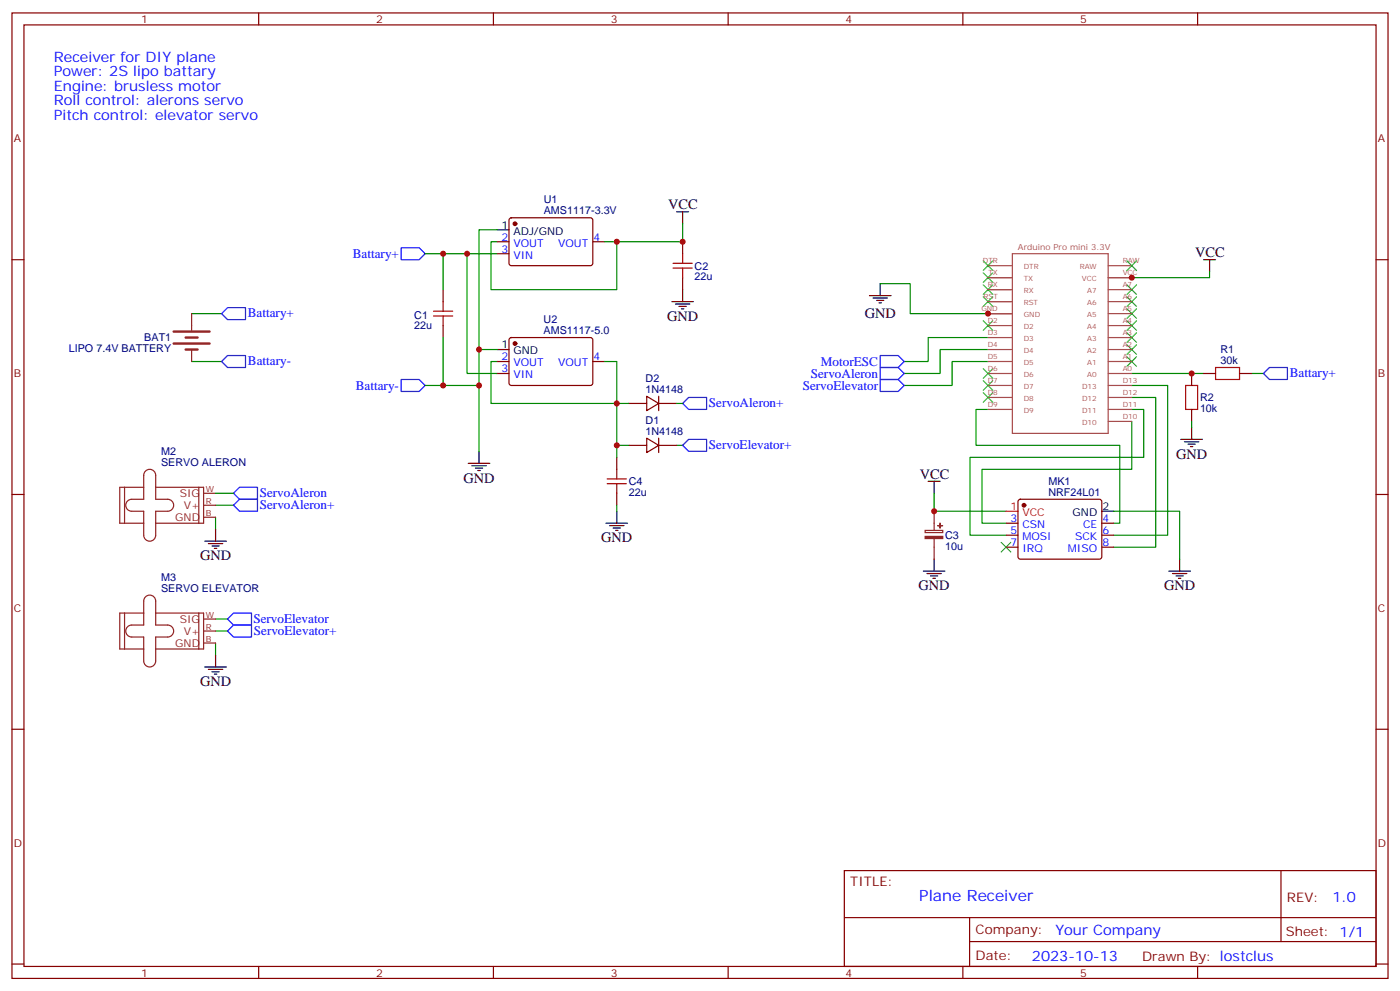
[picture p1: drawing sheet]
<svg xmlns="http://www.w3.org/2000/svg" width="412mm" height="292mm" viewBox="0 0 412 292" stroke-linecap="round" stroke-linejoin="round" font-family="sans-serif">
<g fill="none" stroke="#870000" stroke-width=".35">
<path d="M3.5 3.8h405.4v284.3h-405.4zM7.1 7.3h398.2v277.3h-398.2zM76.2 3.8v3.5M145.3 3.8v3.5M214.5 3.8v3.5M283.6 3.8v3.5M352.8 3.8v3.5M3.5 76.5h3.6M146.4 71.2h3.5M146.4 74.7h3.5M150.2 64.3l.4-.2 23.6 .1 .4 .6v13l-.7 .4h-23.5l-.5-.7v-12.7zM174.6 71.2h3.6"/>
<path d="M201.1 71.2v3.5M405.3 76.5h3.6M130.5 85.3v3.5M130.5 95.9v3.5M150.2 99.6l.4-.2 23.6 .1 .4 .6v13l-.7 .4h-23.5l-.5-.7v-12.7zM201.1 81.8v3.5M146.4 110h3.5M146.4 106.5h3.5M174.6 106.5h3.6M185.2 118.8h5.3M190.5 116.7l3.5 2.1-3.5 2.1zM194 116.7v4.2"/>
<path d="M194 118.8h5.3M351 110v3.5M354.5 110h3.6M365.1 110h3.6M181.7 134.7v3.5M185.2 131.2h5.3M190.5 129l3.5 2.2-3.5 2.1zM194 129v4.3M194 131.2h5.3M351 120.6v3.5M3.5 145.6h3.6M181.7 145.3v3.5"/>
<path d="M296.3 154.1h3.6M296.3 157.6h3.6M300.1 147.2l.5-.2h23.2l.5 .2 .3 .5-.1 16.5-.7 .5-23.5-.1-.4-.6v-16.3zM324.6 154.1h3.5M324.6 157.6h3.5M405.3 145.6h3.6M296.3 161.1h3.6M324.6 161.1h3.5M3.5 214.8h3.6M405.3 214.8h3.6M248.7 256.4h156.6v28.2h-156.6zM377.3 256.4v20.9"/>
<path d="M248.7 270.2h156.5M285.6 277.3h119.6M285.6 270.2v14.2M3.5 283.9h3.6M76.2 284.6v3.5M145.3 284.6v3.5M214.5 284.6v3.5M283.6 284.6v3.5M352.8 284.6v3.5M405.3 283.9h3.6"/>
</g>
<g fill="none" stroke="#008700" stroke-width=".35">
<path d="M125.2 74.7h12.4v35.3h8.8M130.5 74.7v10.6M137.6 74.7h8.8M146.4 67.7h-5.3v65.2M146.4 71.2h-1.8v14.1h37.1v-14.1M201.1 65.9v5.3h-22.9M56.4 92.4h8.9M130.5 99.4v14.1M259.3 83.5h8.8v8.9h22.9M291 99.4h-17.6v7.1h-7.1M356.3 80v1.8h-22.9M56.4 106.5h8.9"/>
<path d="M125.2 113.5h15.9M141.1 102.9h5.3M146.4 106.5h-1.8v12.3h40.6M178.2 106.5h3.5v24.7h3.5M199.3 118.8h1.8M291 106.5h-10.5v7h-14.2M291 102.9h-14.1v7.1h-10.6M333.4 110h21.1M333.4 117.1h7v44h-12.3M333.4 113.5h10.6v44.1h-15.9M368.7 110h3.5M181.7 131.2v3.5"/>
<path d="M199.3 131.2h1.8M291 120.6h-3.5v10.6h42.3v22.9h-1.7M333.4 124.1v14.1h-44.1v15.9h7M333.4 120.6h3.5v14.1h-51.1v22.9h10.5M351 124.1v1.8M63.5 148.8h5.3M63.5 152.3v3.6M63.5 145.3h5.3M181.7 148.8v1.8M275.2 145.3v5.3h21.1M328.1 150.6h19.4v14.1M63.5 182.3h3.5"/>
<path d="M63.5 185.8h3.5M63.5 189.4v3.5"/>
</g>
<g fill="none" stroke="#a10000" stroke-width=".35">
<path d="M198.3 79h5.6M198.3 77.5h5.6M201.1 74.7v2.8M201.1 79v2.8M127.7 93.1h5.6M127.7 91.7h5.6M130.5 88.8v2.9M130.5 93.1v2.8M349.2 113.5h3.6v7.1h-3.6zM358.1 108.2h7v3.6h-7zM181.7 138.2v2.8M178.9 142.5h5.6"/>
<path d="M178.9 141h5.6M181.7 142.5v2.8"/>
</g>
<g fill="none" stroke="#00f" stroke-width=".35">
<path d="M118.2 73h5.3l1.7 1.7-1.7 1.8h-5.3zM65.3 92.4l1.7-1.8h5.3v3.5h-5.3zM65.3 106.5l1.7-1.8h5.3v3.5h-5.3zM118.2 111.8h5.3l1.7 1.7-1.7 1.8h-5.3zM201.1 118.8l1.7-1.7h5.3v3.5h-5.3zM259.3 104.7h5.3l1.7 1.8-1.7 1.7h-5.3zM259.3 111.8h5.3l1.7 1.7-1.7 1.8h-5.3zM259.3 108.2h5.3l1.7 1.8-1.7 1.8h-5.3zM372.2 110l1.7-1.8h5.3v3.6h-5.3zM201.1 131.2l1.7-1.8h5.3v3.5h-5.3zM68.8 148.8l1.8-1.8h5.2v3.6h-5.2zM68.8 145.3l1.8-1.8h5.2v3.5h-5.2z"/>
<path d="M67 182.3l1.8-1.7h5.3v3.5h-5.3zM68.8 184.1h5.3v3.5h-5.3l-1.8-1.8z"/>
</g>
<g fill="none" stroke="#000" stroke-width=".35">
<path d="M146.4 67.7h3.5M199.3 62.4h3.5M201.1 62.4v3.5M354.5 76.5h3.6M356.3 76.5v3.5M197.9 88.8h6.4M199 89.5h4.2M200 90.2h2.1M200.7 90.9h.7M201.1 85.3v3.5M256.1 87.1h6.4M257.2 87.8h4.2"/>
<path d="M258.2 88.5h2.1M258.9 89.2h.7M259.3 83.5v3.6M146.4 102.9h3.5M137.9 136.5h6.4M139 137.2h4.2M140.1 137.9h2.1M140.8 138.6h.7M141.1 132.9v3.6M347.8 129.4h6.4M348.9 130.1h4.2M350 130.8h2.1"/>
<path d="M350.7 131.5h.7M351 125.9v3.5M60.3 159.4h6.4M63.5 155.9v3.5M178.5 154.1h6.4M179.6 154.8h4.2M180.6 155.5h2.1M181.3 156.2h.7M181.7 150.6v3.5M273.4 141.7h3.5M275.2 141.7v3.6M324.6 150.6h3.5"/>
<path d="M61.4 160.1h4.2M62.4 160.8h2.2M63.1 161.5h.8M272 168.2h6.3M273 168.9h4.3M274.1 169.6h2.1M274.8 170.3h.7M275.2 164.7v3.5M344.3 168.2h6.4M345.4 168.9h4.2M346.4 169.6h2.1M347.1 170.3h.7"/>
<path d="M347.5 164.7v3.5M60.3 196.4h6.4M61.4 197.1h4.2M62.4 197.8h2.2M63.1 198.5h.8M63.5 192.9v3.5"/>
</g>
<g fill="none" stroke="#3c3" stroke-width=".35">
<path d="M289.6 76.8l2.9 2.9M292.5 76.8l-2.9 2.9M332 76.8l2.8 2.9M334.8 76.8l-2.8 2.9M289.6 94.5l2.9 2.8M289.6 87.4l2.9 2.8M289.6 83.9l2.9 2.8M289.6 80.4l2.9 2.8M292.5 94.5l-2.9 2.8M292.5 87.4l-2.9 2.8M292.5 83.9l-2.9 2.8M292.5 80.4l-2.9 2.8"/>
<path d="M332 83.9l2.8 2.8M332 87.4l2.8 2.8M332 90.9l2.8 2.9M332 94.5l2.8 2.8M332 98l2.8 2.8M334.8 83.9l-2.8 2.8M334.8 87.4l-2.8 2.8M334.8 90.9l-2.8 2.9M334.8 94.5l-2.8 2.8M334.8 98l-2.8 2.8M289.6 112.1l2.9 2.8M289.6 115.6l2.9 2.9"/>
<path d="M289.6 108.6l2.9 2.8M292.5 112.1l-2.9 2.8M292.5 115.6l-2.9 2.9M292.5 108.6l-2.9 2.8M332 101.5l2.8 2.9M332 105.1l2.8 2.8M334.8 101.5l-2.8 2.9M334.8 105.1l-2.8 2.8M294.9 159.7l2.8 2.9M297.7 159.7l-2.8 2.9"/>
</g>
<g fill="#870000" stroke="#870000" stroke-width=".35">
<circle cx="301.6" cy="148.8" r=".53"/>
<circle cx="151.7" cy="65.9" r=".53"/>
<circle cx="151.7" cy="101.2" r=".53"/>
</g>
<path d="M296.3 150.6h3.6" fill="none" stroke="#f00" stroke-width=".35"/>
<g fill="none" stroke="#a64a4a" stroke-width=".35">
<path d="M291 78.2h7M298.2 74.7h28.2v52.9h-28.2zM326.4 78.2h7M291 99.4h7M291 95.9h7M291 92.4h7M291 88.8h7M291 85.3h7M291 81.8h7M326.4 99.4h7M326.4 95.9h7M326.4 92.4h7"/>
<path d="M326.4 88.8h7M326.4 85.3h7M326.4 81.8h7M291 110h7M291 106.5h7M291 102.9h7M291 113.5h7M291 117.1h7M326.4 110h7M326.4 106.5h7M326.4 102.9h7M326.4 113.5h7"/>
<path d="M326.4 117.1h7M291 120.6h7M326.4 120.6h7M326.4 124.1h7"/>
</g>
<g fill="none" stroke="#8c2424" stroke-width=".35">
<path d="M56.4 92.4v4.9M56.4 102.9v3.6M42.9 138.7a1.76 1.76 0 0 1 1.9-.3 1.76 1.76 0 0 1 1.1 1.6v7h3.5a1.76 1.76 0 0 1 1.8 1.8 1.76 1.76 0 0 1-1.8 1.8h-3.5v7a1.76 1.76 0 0 1-1.8 1.8 1.76 1.76 0 0 1-1.8-1.8v-7h-3.5a1.76 1.76 0 0 1-1.8-1.8 1.76 1.76 0 0 1 1.8-1.8h3.5v-7zM36.7 143.5v10.6M42.3 143.5h-7v10.6h7M45.9 143.5h14.1v10.6h-14.1M58.6 143.5v10.6M60 145.3h3.5M60 148.8h3.5M60 152.3h3.5M272.5 156.2h5.2v.6h-5.2zM275.2 150.6v5.6"/>
<path d="M275.2 158.7v6M42.9 175.8a1.76 1.76 0 0 1 1.9-.4 1.76 1.76 0 0 1 1.1 1.6v7.1h3.5a1.76 1.76 0 0 1 1.8 1.7 1.76 1.76 0 0 1-1.8 1.8h-3.5v7.1a1.76 1.76 0 0 1-1.8 1.7 1.76 1.76 0 0 1-1.8-1.7v-7.1h-3.5a1.76 1.76 0 0 1-1.8-1.8 1.76 1.76 0 0 1 1.8-1.7h3.5v-7.1zM36.7 180.6v10.5M42.3 180.6h-7v10.5h7M45.9 180.6h14.1v10.5h-14.1M58.6 180.6v10.5M60 182.3h3.5M60 185.8h3.5M60 189.4h3.5"/>
</g>
<g fill="#8c2424" stroke="#8c2424" stroke-width=".35">
<path d="M272.5 158h5.2v.6h-5.2z"/>
<path d="M276.2 154.8h1.4z"/>
<path d="M276.9 154.1v1.4z"/>
</g>
<path d="M51.2 97.6h10.5M54.7 99.4h3.5M51.2 101.2h10.5M54.7 102.9h3.5" fill="none" stroke="#8c2424" stroke-width=".71"/>
<g fill="#c00">
<circle cx="291" cy="92.4" r=".88"/>
<circle cx="333.4" cy="81.8" r=".88"/>
<circle cx="351" cy="110" r=".88"/>
<circle cx="137.6" cy="74.7" r=".88"/>
<circle cx="141.1" cy="102.9" r=".88"/>
<circle cx="181.7" cy="131.2" r=".88"/>
<circle cx="181.7" cy="118.8" r=".88"/>
<circle cx="181.7" cy="71.2" r=".88"/>
<circle cx="201.1" cy="71.2" r=".88"/>
<circle cx="130.5" cy="74.7" r=".88"/>
<circle cx="141.1" cy="113.5" r=".88"/>
<circle cx="130.5" cy="113.5" r=".88"/>
<circle cx="275.2" cy="150.6" r=".88"/>
</g>
<text font-size="4.6" fill="#00f" x="270.8" y="265.4">Plane Receiver</text>
<g font-size="4.2" fill="#00f">
<text x="15.9" y="18.3">Receiver for DIY plane</text>
<text x="15.9" y="22.5">Power: 2S lipo battary</text>
<text x="15.9" y="26.7">Engine: brusless motor</text>
<text x="15.9" y="31">Roll control: alerons servo</text>
<text x="15.9" y="35.2">Pitch control: elevator servo</text>
<text x="392.5" y="265.7">1.0</text>
<text x="310.9" y="275.2">Your Company</text>
<text x="304" y="283">2023-10-13</text>
</g>
<g font-size="4.2">
<text x="196.8" y="61.7">VCC</text>
<text x="352.1" y="75.8">VCC</text>
<text x="196.5" y="94.5">GND</text>
<text x="254.7" y="93.7">GND</text>
<text x="346.4" y="135">GND</text>
<text x="136.5" y="142.1">GND</text>
<text x="270.9" y="141">VCC</text>
<text x="177.1" y="159.7">GND</text>
<text x="58.9" y="165">GND</text>
<text x="270.6" y="173.8">GND</text>
<text x="342.9" y="173.8">GND</text>
<text x="58.9" y="202.1">GND</text>
</g>
<g font-size="3.9" fill="#00f">
<text x="103.9" y="76">Battary+</text>
<text x="73" y="93.5">Battary+</text>
<text x="73" y="107.6">Battary-</text>
<text x="241.8" y="107.7">MotorESC</text>
<text x="238.8" y="111.2">ServoAleron</text>
<text x="379.9" y="111.2">Battary+</text>
<text x="104.8" y="114.8">Battary-</text>
<text x="208.8" y="120">ServoAleron+</text>
<text x="236.5" y="114.8">ServoElevator</text>
<text x="208.8" y="132.3">ServoElevator+</text>
<text x="76.5" y="146.5">ServoAleron</text>
<text x="76.5" y="149.9">ServoAleron+</text>
<text x="74.6" y="183.5">ServoElevator</text>
<text x="74.8" y="187">ServoElevator+</text>
</g>
<g font-size="3.9" fill="#800">
<text x="250.5" y="261">TITLE:</text>
<text x="379.1" y="265.7">REV:</text>
<text x="287.4" y="275.2">Company:</text>
<text x="378.7" y="275.8">Sheet: 1/1</text>
<text x="287.4" y="282.9">Date:</text>
<text x="336.4" y="282.9">Drawn By: lostclus</text>
</g>
<g font-size="3.2" fill="#800">
<text x="41.6" y="6.8">1</text>
<text x="110.8" y="6.8">2</text>
<text x="179.9" y="6.8">3</text>
<text x="249.1" y="6.8">4</text>
<text x="318.2" y="6.8">5</text>
<text x="4.1" y="41.9">A</text>
<text x="405.9" y="41.9">A</text>
<text x="4.1" y="111.1">B</text>
<text x="405.9" y="111.1">B</text>
<text x="4.1" y="180.2">C</text>
<text x="405.9" y="180.2">C</text>
<text x="4.1" y="249.3">D</text>
<text x="405.9" y="249.3">D</text>
<text x="41.6" y="287.6">1</text>
<text x="110.8" y="287.6">2</text>
<text x="179.9" y="287.6">3</text>
<text x="249.1" y="287.6">4</text>
<text x="318.2" y="287.6">5</text>
</g>
<g font-size="3.2" fill="#000080">
<text x="160.2" y="59.9">U1</text>
<text x="160.2" y="63.1">AMS1117-3.3V</text>
<text x="204.6" y="82.6">22u</text>
<text x="204.6" y="79.4">C2</text>
<text x="122" y="93.8">C1</text>
<text x="160.1" y="95.1">U2</text>
<text x="42.5" y="100.5">BAT1</text>
<text x="122" y="97">22u</text>
<text x="160.1" y="98.4">AMS1117-5.0</text>
<text x="20.3" y="103.8">LIPO 7.4V BATTERY</text>
<text x="359.5" y="107.2">30k</text>
<text x="359.5" y="104">R1</text>
<text x="190.2" y="112.5">D2</text>
<text x="190.2" y="115.6">1N4148</text>
<text x="353.5" y="118.2">R2</text>
<text x="190.2" y="124.8">D1</text>
<text x="353.5" y="121.4">10k</text>
<text x="190.2" y="128">1N4148</text>
<text x="47.5" y="137.2">SERVO ALERON</text>
<text x="47.5" y="134">M2</text>
<text x="185.2" y="142.9">C4</text>
<text x="308.8" y="142.8">MK1</text>
<text x="185.2" y="146.1">22u</text>
<text x="308.8" y="146">NRF24L01</text>
<text x="278.4" y="162">10u</text>
<text x="278.4" y="158.8">C3</text>
<text x="47.5" y="171">M3</text>
<text x="47.5" y="174.2">SERVO ELEVATOR</text>
</g>
<g font-size="3.2">
<text x="147.7" y="67.3">1</text>
<text x="151.2" y="69.1">ADJ/GND</text>
<text x="147.7" y="102.6">1</text>
<text x="151.2" y="104.4">GND</text>
<text x="316" y="152">GND</text>
<text x="324.7" y="150.2">2</text>
</g>
<g font-size="3.2" fill="#00f">
<text x="147.7" y="70.8">2</text>
<text x="174.8" y="70.8">4</text>
<text x="147.7" y="74.4">3</text>
<text x="151.2" y="72.6">VOUT</text>
<text x="151.2" y="76.1">VIN</text>
<text x="164.4" y="72.6">VOUT</text>
<text x="147.7" y="106.1">2</text>
<text x="151.2" y="107.9">VOUT</text>
<text x="164.4" y="107.9">VOUT</text>
<text x="174.8" y="106.1">4</text>
<text x="147.7" y="109.6">3</text>
<text x="151.2" y="111.4">VIN</text>
<text x="297.7" y="153.7">3</text>
<text x="301.2" y="155.5">CSN</text>
<text x="319" y="155.5">CE</text>
<text x="324.7" y="153.7">4</text>
<text x="297.7" y="157.3">5</text>
<text x="297.7" y="160.8">7</text>
<text x="301.2" y="159">MOSI</text>
<text x="316.7" y="159">SCK</text>
<text x="324.7" y="160.8">8</text>
<text x="324.7" y="157.3">6</text>
<text x="301.2" y="162.6">IRQ</text>
<text x="314.6" y="162.6">MISO</text>
</g>
<g font-size="3.2" fill="#8d2323">
<text x="53" y="146.3">SIG</text>
<text x="54.1" y="149.9">V+</text>
<text x="51.6" y="153.4">GND</text>
<text x="53" y="183.4">SIG</text>
<text x="51.6" y="190.4">GND</text>
<text x="54.1" y="186.9">V+</text>
</g>
<g font-size="3.2" fill="#f00">
<text x="297.7" y="150.2">1</text>
<text x="301.2" y="152">VCC</text>
</g>
<text font-size="2.5" fill="#a54b4b" x="299.9" y="73.7">Arduino Pro mini 3.3V</text>
<g font-size="2.5" fill="#8d2323">
<text x="60.7" y="144.9">W</text>
<text x="60.7" y="148.4">R</text>
<text x="60.7" y="152">B</text>
<text x="60.7" y="182">W</text>
<text x="60.7" y="185.5">R</text>
<text x="60.7" y="189">B</text>
</g>
<g font-size="2.1" fill="#a54b4b">
<text x="289.5" y="77.6">DTR</text>
<text x="330.7" y="77.6">RAW</text>
<text x="291.2" y="81.1">TX</text>
<text x="301.6" y="79.3">DTR</text>
<text x="301.6" y="82.8">TX</text>
<text x="318.1" y="79.3">RAW</text>
<text x="318.7" y="82.8">VCC</text>
<text x="330.7" y="81.1">VCC</text>
<text x="289.7" y="88.1">RST</text>
<text x="291" y="84.6">RX</text>
<text x="301.6" y="89.9">RST</text>
<text x="301.6" y="86.3">RX</text>
<text x="320.3" y="89.9">A6</text>
<text x="320.3" y="86.3">A7</text>
<text x="330.7" y="88.1">A6</text>
<text x="330.7" y="84.6">A7</text>
<text x="289.1" y="91.7">GND</text>
<text x="291" y="95.2">D2</text>
<text x="301.6" y="93.4">GND</text>
<text x="320.3" y="93.4">A5</text>
<text x="330.7" y="95.2">A4</text>
<text x="330.7" y="91.7">A5</text>
<text x="291" y="98.7">D3</text>
<text x="301.6" y="96.9">D2</text>
<text x="301.6" y="100.5">D3</text>
<text x="320.3" y="100.5">A3</text>
<text x="320.3" y="96.9">A4</text>
<text x="330.7" y="98.7">A3</text>
<text x="291" y="102.2">D4</text>
<text x="291" y="105.8">D5</text>
<text x="301.6" y="104">D4</text>
<text x="301.6" y="107.5">D5</text>
<text x="320.3" y="107.5">A1</text>
<text x="320.3" y="104">A2</text>
<text x="330.7" y="105.8">A1</text>
<text x="330.7" y="102.2">A2</text>
<text x="291" y="109.3">D6</text>
<text x="291" y="112.8">D7</text>
<text x="301.6" y="111">D6</text>
<text x="320.3" y="111">A0</text>
<text x="330.7" y="109.3">A0</text>
<text x="330.7" y="112.8">D13</text>
<text x="291" y="116.4">D8</text>
<text x="291" y="119.9">D9</text>
<text x="301.6" y="114.6">D7</text>
<text x="301.6" y="118.1">D8</text>
<text x="318.8" y="118.1">D12</text>
<text x="318.8" y="114.6">D13</text>
<text x="330.7" y="119.9">D11</text>
<text x="330.7" y="116.4">D12</text>
<text x="301.6" y="121.6">D9</text>
<text x="318.8" y="125.1">D10</text>
<text x="318.8" y="121.6">D11</text>
<text x="330.7" y="123.4">D10</text>
</g>
</svg>
